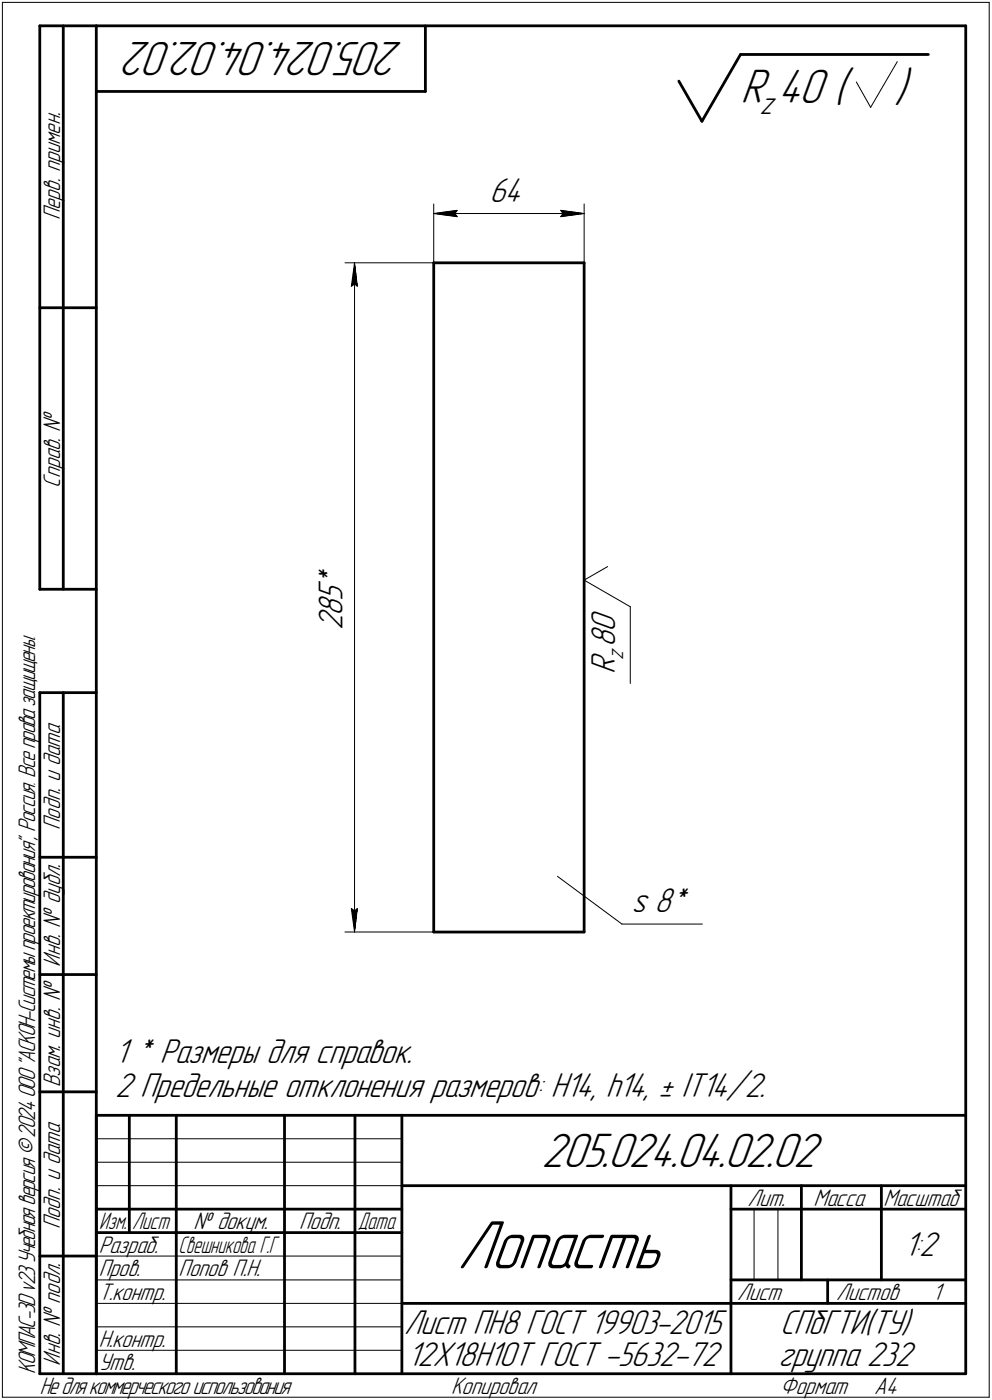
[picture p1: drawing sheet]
<svg xmlns="http://www.w3.org/2000/svg" width="211mm" height="298mm" viewBox="0 0 211 298" stroke-linecap="round" stroke-linejoin="round" font-family="sans-serif">
<g fill="none" stroke="#000" stroke-width=".59">
<path d="M8.5 5.5v120zM8.5 5.5h12zM13.5 5.5v120zM20.5 5.5v287zM20.5 5.5h185zM20.5 19.5h70zM90.5 5.5v14zM144.4 17.3l5 8.5zM157.6 11.6l-8.2 14.2zM157.6 11.6h39.9zM205.5 5.5v287zM92.3 56h32z"/>
<path d="M92.3 56v142.5zM124.3 56v142.5zM8.5 65.5h12zM8.5 125.5h12zM8.5 147.5v145zM8.5 147.5h12zM13.5 147.5v145zM8.5 182.5h12zM92.3 198.5h32zM8.5 207.5h12zM8.5 232.5h12zM20.5 237.5h185z"/>
<path d="M20.5 237.5v55zM27.5 237.5v25zM37.5 237.5v55zM60.5 237.5v55zM75.5 237.5v55zM85.5 237.5v55zM20.5 257.5h65zM85.5 252.5h120zM155.5 252.5v40zM155.5 257.5h15zM170.5 252.5v20zM170.5 257.5h35z"/>
<path d="M187.5 252.5v20zM8.5 267.5h12zM20.5 262.5h65zM85.5 277.5h70zM155.5 277.5h50zM155.5 272.5h50zM176.1 272.5v5zM8.5 292.5h12zM20.5 292.5h185z"/>
</g>
<g fill="none" stroke="#000" stroke-width=".21">
<path d="M.5 .5v297zM.5 .5h210zM182.2 17.4l3.1 5.5zM190.9 13.1l-5.6 9.8zM210.5 .5v297zM73.4 56h18.9zM75.4 56l.6 5zM75.4 56l-.6 5zM75.4 56v142.5zM92.3 43.4v12.6zM92.3 45.5l5-.7zM92.3 45.5l5 .6z"/>
<path d="M92.3 45.5h32zM96.8 45.5l.5 .6zM97.3 44.8l-.5 .7zM119.3 46.1l5-.6zM119.3 44.8l.5 .7zM119.3 44.8l5 .7zM119.8 45.5l-.5 .6zM124.3 43.4v12.6zM74.8 61l.6-.5zM75.4 60.5l.6 .5zM124.3 123.5l5-2.9zM124.3 123.5l9.8 5.7z"/>
<path d="M134.1 129.2v16.3zM73.4 198.5h18.9zM74.8 193.5l.6 5zM74.8 193.5l.6 .5zM75.4 194l.6-.5zM76 193.5l-.6 5zM118.6 186.6l13.7 10.2zM132.3 196.8h17.1zM20.5 247.5h65zM20.5 252.5h65zM20.5 242.5h65zM160.4 257.5v15z"/>
<path d="M165.5 257.5v15zM20.5 267.5h65zM20.5 272.5h65zM20.5 277.5h65zM.5 297.5h210zM20.5 282.5h65zM20.5 287.5h65z"/>
</g>
<g fill="#fff" stroke="#fff" stroke-width=".21">
<path d="M104.1 37.3h8.3zM104.1 37.4h8.3zM104.1 37.5h8.3zM104.1 37.6h8.3zM104.1 37.7h8.3zM104.1 37.8h8.3zM104.1 37.8h8.3zM104.1 37.9h8.3zM104.1 38h8.3zM104.1 38.1h8.3zM104.1 38.2h8.3zM104.1 38.3h8.3zM104.1 38.4h8.3zM104.1 38.4h8.3zM104.1 38.5h8.3zM104.1 38.6h8.3zM104.1 38.7h8.3zM104.1 38.8h8.3zM104.1 38.9h8.3zM104.1 38.9h8.3zM104.1 39h8.3zM104.1 39.1h8.3zM104.1 39.2h8.3zM104.1 39.3h8.3zM104.1 39.4h8.3zM104.1 39.5h8.3zM104.1 39.5h8.3zM104.1 39.6h8.3zM104.1 39.7h8.3zM104.1 39.8h8.3zM104.1 39.9h8.3zM104.1 40h8.3zM104.1 40h8.3zM104.1 40.1h8.3zM104.1 40.2h8.3zM104.1 40.3h8.3zM104.1 40.4h8.3zM104.1 40.5h8.3zM104.1 40.6h8.3zM104.1 40.6h8.3zM104.1 40.7h8.3zM104.1 40.8h8.3zM104.1 40.9h8.3zM104.1 41h8.3zM104.1 41.1h8.3zM104.1 41.1h8.3zM104.1 41.2h8.3zM104.1 41.3h8.3zM104.1 41.4h8.3zM104.1 41.5h8.3zM104.1 41.6h8.3zM104.1 41.7h8.3zM104.1 41.7h8.3zM104.1 41.8h8.3zM104.1 41.9h8.3zM104.1 42h8.3zM104.1 42.1h8.3zM104.1 42.2h8.3zM104.1 42.2h8.3zM104.1 42.3h8.3zM104.1 42.4h8.3zM104.1 42.5h8.3zM104.1 42.6h8.3zM104.1 42.7h8.3zM104.1 42.8h8.3zM104.1 42.8h8.3zM104.1 42.9h8.3zM104.1 43h8.3zM104.1 43.1h8.3zM104.1 43.2h8.3zM104.1 43.3h8.3zM104.1 43.3h8.3zM104.1 43.4h8.3zM104.1 43.5h8.3zM104.1 43.6h8.3zM104.1 43.7h8.3zM104.1 43.8h8.3zM104.1 43.9h8.3zM104.1 43.9h8.3zM104.1 44h8.3zM104.1 44.1h8.3zM104.1 44.2h8.3zM104.1 44.3h8.3zM104.1 44.4h8.3z"/>
<path d="M97.2 44.3h.6zM96.6 44.4h1.2zM95.9 44.4h1.9zM95.3 44.5h2.5zM94.7 44.6h3.1zM94.1 44.7h3.7zM93.9 44.8h3.9zM93.7 44.9h4.1zM93.5 45h4.3zM93.3 45h4.5zM93.1 45.1h4.7zM92.9 45.2h4.9zM92.7 45.3h5.1zM92.5 45.4h5.3zM92.3 45.5h5.5zM92.5 45.6h5.3zM92.8 45.6h5zM93 45.7h4.8zM93.2 45.8h4.6zM93.5 45.9h4.3zM93.6 46h4.2zM93.9 46.1h3.9zM94.1 46.1h3.7zM94.7 46.2h3.1zM95.3 46.3h2.5zM95.9 46.4h1.9zM96.6 46.5h1.2zM97.2 46.6h.6z"/>
<path d="M118.8 44.3h.7zM118.8 44.4h1.3zM118.8 44.4h1.8zM118.8 44.5h2.5zM118.8 44.6h3.1zM118.8 44.7h3.7zM118.8 44.8h4zM118.8 44.9h4.1zM118.8 45h4.3zM118.8 45h4.6zM118.8 45.1h4.7zM118.8 45.2h4.9zM118.8 45.3h5.2zM118.8 45.4h5.3zM118.8 45.5h5.5zM118.8 45.6h5.3zM118.8 45.6h5.1zM118.8 45.7h4.9zM118.8 45.8h4.6zM118.8 45.9h4.4zM118.8 46h4.2zM118.8 46.1h4zM118.8 46.1h3.7zM118.8 46.2h3.1zM118.8 46.3h2.5zM118.8 46.4h1.8zM118.8 46.5h1.3zM118.8 46.6h.7z"/>
<path d="M67.2 120.1h7.2zM67.2 120.2h7.2zM67.2 120.3h7.2zM67.2 120.4h7.2zM67.2 120.5h7.2zM67.2 120.6h7.2zM67.2 120.6h7.2zM67.2 120.7h7.2zM67.2 120.8h7.2zM67.2 120.9h7.2zM67.2 121h7.2zM67.2 121.1h7.2zM67.2 121.2h7.2zM67.2 121.2h7.2zM67.2 121.3h7.2zM67.2 121.4h7.2zM67.2 121.5h7.2zM67.2 121.6h7.2zM67.2 121.7h7.2zM67.2 121.8h7.2zM67.2 121.8h7.2zM67.2 121.9h7.2zM67.2 122h7.2zM67.2 122.1h7.2zM67.2 122.2h7.2zM67.2 122.3h7.2zM67.2 122.3h7.2zM67.2 122.4h7.2zM67.2 122.5h7.2zM67.2 122.6h7.2zM67.2 122.7h7.2zM67.2 122.8h7.2zM67.2 122.9h7.2zM67.2 122.9h7.2zM67.2 123h7.2zM67.2 123.1h7.2zM67.2 123.2h7.2zM67.2 123.3h7.2zM67.2 123.4h7.2zM67.2 123.4h7.2zM67.2 123.5h7.2zM67.2 123.6h7.2zM67.2 123.7h7.2zM67.2 123.8h7.2zM67.2 123.9h7.2zM67.2 124h7.2zM67.2 124h7.2zM67.2 124.1h7.2zM67.2 124.2h7.2zM67.2 124.3h7.2zM67.2 124.4h7.2zM67.2 124.5h7.2zM67.2 124.5h7.2zM67.2 124.6h7.2zM67.2 124.7h7.2zM67.2 124.8h7.2zM67.2 124.9h7.2zM67.2 125h7.2zM67.2 125.1h7.2zM67.2 125.1h7.2zM67.2 125.2h7.2zM67.2 125.3h7.2zM67.2 125.4h7.2zM67.2 125.5h7.2zM67.2 125.6h7.2zM67.2 125.6h7.2zM67.2 125.7h7.2zM67.2 125.8h7.2zM67.2 125.9h7.2zM67.2 126h7.2zM67.2 126.1h7.2zM67.2 126.2h7.2zM67.2 126.2h7.2zM67.2 126.3h7.2zM67.2 126.4h7.2zM67.2 126.5h7.2zM67.2 126.6h7.2zM67.2 126.7h7.2zM67.2 126.7h7.2zM67.2 126.8h7.2zM67.2 126.9h7.2zM67.2 127h7.2zM67.2 127.1h7.2zM67.2 127.2h7.2zM67.2 127.3h7.2zM67.2 127.3h7.2zM67.2 127.4h7.2zM67.2 127.5h7.2zM67.2 127.6h7.2zM67.2 127.7h7.2zM67.2 127.8h7.2zM67.2 127.8h7.2zM67.2 127.9h7.2zM67.2 128h7.2zM67.2 128.1h7.2zM67.2 128.2h7.2zM67.2 128.3h7.2zM67.2 128.4h7.2zM67.2 128.4h7.2zM67.2 128.5h7.2zM67.2 128.6h7.2zM67.2 128.7h7.2zM67.2 128.8h7.2zM67.2 128.9h7.2zM67.2 128.9h7.2zM67.2 129h7.2zM67.2 129.1h7.2zM67.2 129.2h7.2zM67.2 129.3h7.2zM67.2 129.4h7.2zM67.2 129.5h7.2zM67.2 129.5h7.2zM67.2 129.6h7.2zM67.2 129.7h7.2zM67.2 129.8h7.2zM67.2 129.9h7.2zM67.2 130h7.2zM67.2 130h7.2zM67.2 130.1h7.2zM67.2 130.2h7.2zM67.2 130.3h7.2zM67.2 130.4h7.2zM67.2 130.5h7.2zM67.2 130.6h7.2zM67.2 130.6h7.2zM67.2 130.7h7.2zM67.2 130.8h7.2zM67.2 130.9h7.2zM67.2 131h7.2zM67.2 131.1h7.2zM67.2 131.1h7.2zM67.2 131.2h7.2zM67.2 131.3h7.2zM67.2 131.4h7.2zM67.2 131.5h7.2zM67.2 131.6h7.2zM67.2 131.7h7.2zM67.2 131.7h7.2zM67.2 131.8h7.2zM67.2 131.9h7.2zM67.2 132h7.2zM67.2 132.1h7.2zM67.2 132.2h7.2zM67.2 132.2h7.2zM67.2 132.3h7.2zM67.2 132.4h7.2zM67.2 132.5h7.2zM67.2 132.6h7.2zM67.2 132.7h7.2zM67.2 132.8h7.2zM67.2 132.8h7.2zM67.2 132.9h7.2zM67.2 133h7.2zM67.2 133.1h7.2zM67.2 133.2h7.2zM67.2 133.3h7.2zM67.2 133.3h7.2zM67.2 133.4h7.2zM67.2 133.5h7.2zM67.2 133.6h7.2zM67.2 133.7h7.2zM67.2 133.8h7.2zM67.2 133.9h7.2zM67.2 133.9h7.2zM67.2 134h7.2zM67.2 134.1h7.2zM67.2 134.2h7.2z"/>
<path d="M75.4 56.2h.2zM75.4 56.3h.2zM75.3 56.4h.3zM75.3 56.5h.4zM75.2 56.6h.5zM75.2 56.6h.6zM75.2 56.7h.6zM75.1 56.8h.7zM75.1 56.9h.8zM75 57h.9zM75 57.1h.9zM74.9 57.1h1zM74.9 57.2h1zM74.9 57.3h1.1zM74.8 57.4h1.2zM74.8 57.5h1.2zM74.8 57.6h1.3zM74.8 57.7h1.3zM74.7 57.7h1.4zM74.7 57.8h1.5zM74.7 57.9h1.5zM74.7 58h1.5zM74.7 58.1h1.5zM74.7 58.2h1.5zM74.7 58.3h1.5zM74.7 58.3h1.5zM74.6 58.4h1.7zM74.6 58.5h1.7zM74.6 58.6h1.7zM74.6 58.7h1.7zM74.6 58.8h1.7zM74.6 58.8h1.7zM74.6 58.9h1.7zM74.5 59h1.9zM74.5 59.1h1.9zM74.5 59.2h1.9zM74.5 59.3h1.9zM74.5 59.4h1.9zM74.5 59.4h1.9zM74.5 59.5h1.9zM74.4 59.6h2zM74.4 59.7h2.1zM74.4 59.8h2.1zM74.4 59.9h2.1zM74.4 59.9h2.1zM74.4 60h2.1zM74.4 60.1h2.1zM74.4 60.2h2.1zM74.3 60.3h2.2zM74.3 60.4h2.2zM74.3 60.5h2.2zM74.3 60.5h2.2zM74.3 60.6h2.2zM74.3 60.7h2.2zM74.3 60.8h2.2zM74.3 60.9h2.3zM74.3 61h2.3zM74.3 61h2.3zM74.3 61.1h2.3zM74.3 61.2h2.3zM74.3 61.3h2.3zM74.3 61.4h2.3z"/>
<path d="M74.2 193h2.4zM74.3 193h2.3zM74.3 193.1h2.3zM74.3 193.2h2.3zM74.3 193.3h2.3zM74.3 193.4h2.3zM74.3 193.5h2.3zM74.3 193.5h2.3zM74.3 193.6h2.2zM74.3 193.7h2.2zM74.3 193.8h2.2zM74.3 193.9h2.2zM74.3 194h2.2zM74.3 194.1h2.2zM74.3 194.1h2.2zM74.4 194.2h2.1zM74.4 194.3h2.1zM74.4 194.4h2.1zM74.4 194.5h2.1zM74.4 194.6h2.1zM74.4 194.6h2.1zM74.4 194.7h2.1zM74.4 194.8h2zM74.5 194.9h1.9zM74.5 195h1.9zM74.5 195.1h1.9zM74.5 195.2h1.9zM74.5 195.2h1.9zM74.5 195.3h1.9zM74.5 195.4h1.9zM74.6 195.5h1.7zM74.6 195.6h1.7zM74.6 195.7h1.7zM74.6 195.7h1.7zM74.6 195.8h1.7zM74.6 195.9h1.7zM74.6 196h1.7zM74.7 196.1h1.5zM74.7 196.2h1.5zM74.7 196.3h1.5zM74.7 196.3h1.5zM74.7 196.4h1.5zM74.7 196.5h1.5zM74.7 196.6h1.5zM74.7 196.7h1.4zM74.8 196.8h1.3zM74.8 196.8h1.3zM74.8 196.9h1.2zM74.8 197h1.2zM74.9 197.1h1.1zM74.9 197.2h1zM74.9 197.3h1zM75 197.4h.9zM75 197.4h.9zM75.1 197.5h.8zM75.1 197.6h.7zM75.2 197.7h.6zM75.2 197.8h.6zM75.2 197.9h.5zM75.3 198h.4zM75.3 198h.3zM75.4 198.1h.2zM75.4 198.2h.2z"/>
<path d="M129.5 120h.3zM129.4 120.1h.4zM129.2 120.1h.6zM129.1 120.2h.7zM128.9 120.3h.9zM128.8 120.4h1zM128.6 120.5h1.2zM128.4 120.6h1.4zM128.4 120.6h1.4zM128.2 120.7h1.6zM128 120.8h1.8zM127.8 120.9h2zM127.8 121h2zM127.6 121.1h2.2zM127.4 121.2h2.4zM127.3 121.2h2.5zM127.1 121.3h2.7zM127 121.4h2.8zM126.8 121.5h3zM126.7 121.6h3.1zM126.5 121.7h3.3zM126.4 121.8h3.4zM126.2 121.8h3.6zM126.1 121.9h3.7zM125.9 122h3.9zM125.7 122.1h4.1zM125.6 122.2h4.2zM125.5 122.3h4.3zM125.3 122.3h4.5zM125.1 122.4h4.7zM125 122.5h4.8zM125 122.6h4.8zM125 122.7h4.8zM125 122.8h4.8zM125 122.9h4.8zM125 122.9h4.8zM125 123h4.8zM125 123.1h4.8zM125 123.2h4.8zM125 123.3h4.8zM125 123.4h4.8zM125 123.4h4.8zM125 123.5h4.8zM125 123.6h4.8zM125 123.7h4.8zM125 123.8h4.8zM125 123.9h4.8zM125 124h4.8zM125 124h4.8zM125 124.1h4.8zM125 124.2h4.8zM125 124.3h4.8zM125 124.4h4.8zM125 124.5h4.8zM125 124.5h4.8zM125 124.6h4.8zM125 124.7h4.8zM125 124.8h4.8zM125 124.9h4.8zM125 125h4.8zM125 125.1h4.8zM125 125.1h4.8zM125 125.2h4.8zM125 125.3h4.8zM125 125.4h4.8zM125 125.5h4.8zM125 125.6h4.8zM125 125.6h4.8zM125 125.7h4.8zM125 125.8h4.8zM125 125.9h4.8zM125 126h4.8zM125 126.1h4.8zM125 126.2h4.8zM125 126.2h5zM125 126.3h5.1zM125 126.4h5.3zM125 126.5h5.4zM125 126.6h5.6zM125 126.7h5.7zM125 126.7h5.9zM125 126.8h6zM125 126.9h6.1zM125 127h6.3zM125 127.1h6.4zM125 127.2h6.6zM125 127.3h6.7zM125 127.3h6.9zM125 127.4h7zM125 127.5h7.2zM125 127.6h7.3zM125 127.7h7.5zM125 127.8h7.6zM125 127.8h7.8zM125 127.9h7.9zM125 128h8zM125 128.1h8.2zM125 128.2h8.3zM125 128.3h8.5zM125 128.4h8.6zM125 128.4h8.8zM125 128.5h8.9zM125 128.6h9.1zM125 128.7h9.2zM125 128.8h9.4zM125 128.9h9.5zM125 128.9h9.6zM125 129h9.6zM125 129.1h9.6zM125 129.2h9.6zM125 129.3h9.6zM125 129.4h9.6zM125 129.5h9.6zM125 129.5h9.6zM125 129.6h9.6zM125 129.7h9.6zM125 129.8h9.6zM125 129.9h9.6zM125 130h9.6zM125 130h9.6zM125 130.1h9.6zM125 130.2h9.6zM125 130.3h9.6zM125 130.4h9.6zM125 130.5h9.6zM125 130.6h9.6zM125 130.6h9.6zM125 130.7h9.6zM125 130.8h9.6zM125 130.9h9.6zM125 131h9.6zM125 131.1h9.6zM125 131.1h9.6zM125 131.2h9.6zM125 131.3h9.6zM125 131.4h9.6zM125 131.5h9.6zM125 131.6h9.6zM125 131.7h9.6zM125 131.7h9.6zM125 131.8h9.6zM125 131.9h9.6zM125 132h9.6zM125 132.1h9.6zM125 132.2h9.6zM125 132.2h9.6zM125 132.3h9.6zM125 132.4h9.6zM125 132.5h9.6zM125 132.6h9.6zM125 132.7h9.6zM125 132.8h9.6zM125 132.8h9.6zM125 132.9h9.6zM125 133h9.6zM125 133.1h9.6zM125 133.2h9.6zM125 133.3h9.6zM125 133.3h9.6zM125 133.4h9.6zM125 133.5h9.6zM125 133.6h9.6zM125 133.7h9.6zM125 133.8h9.6zM125 133.9h9.6zM125 133.9h9.6zM125 134h9.6zM125 134.1h9.6zM125 134.2h9.6zM125 134.3h9.6zM125 134.4h9.6zM125 134.5h9.6zM125 134.5h9.6zM125 134.6h9.6zM125 134.7h9.6zM125 134.8h9.6zM125 134.9h9.6zM125 135h9.6zM125 135h9.6zM125 135.1h9.6zM125 135.2h9.6zM125 135.3h9.6zM125 135.4h9.6zM125 135.5h9.6zM125 135.6h9.6zM125 135.6h9.6zM125 135.7h9.6zM125 135.8h9.6zM125 135.9h9.6zM125 136h9.6zM125 136.1h9.6zM125 136.1h9.6zM125 136.2h9.6zM125 136.3h9.6zM125 136.4h9.6zM125 136.5h9.6zM125 136.6h9.6zM125 136.7h9.6zM125 136.7h9.6zM125 136.8h9.6zM125 136.9h9.6zM125 137h9.6zM125 137.1h9.6zM125 137.2h9.6zM125 137.2h9.6zM125 137.3h9.6zM125 137.4h9.6zM125 137.5h9.6zM125 137.6h9.6zM125 137.7h9.6zM125 137.8h9.6zM125 137.8h9.6zM125 137.9h9.6zM125 138h9.6zM125 138.1h9.6zM125 138.2h9.6zM125 138.3h9.6zM125 138.3h9.6zM125 138.4h9.6zM125 138.5h9.6zM125 138.6h9.6zM125 138.7h9.6zM125 138.8h9.6zM125 138.9h9.6zM125 138.9h9.6zM125 139h9.6zM125 139.1h9.6zM125 139.2h9.6zM125 139.3h9.6zM125 139.4h9.6zM125 139.4h9.6zM125 139.5h9.6zM125 139.6h9.6zM125 139.7h9.6zM125 139.8h9.6zM125 139.9h9.6zM125 140h9.6zM125 140h9.6zM125 140.1h9.6zM125 140.2h9.6zM125 140.3h9.6zM125 140.4h9.6zM125 140.5h9.6zM125 140.5h9.6zM125 140.6h9.6zM125 140.7h9.6zM125 140.8h9.6zM125 140.9h9.6zM125 141h9.6zM125 141.1h9.6zM125 141.1h9.6zM125 141.2h9.6zM125 141.3h9.6zM125 141.4h9.6zM125 141.5h9.6zM125 141.6h9.6zM125 141.6h9.6zM125 141.7h9.6zM125 141.8h9.6zM125 141.9h9.6zM125 142h9.6zM125 142.1h9.6zM125 142.2h9.6zM125 142.2h9.6zM125 142.3h9.6zM125 142.4h9.6zM125 142.5h9.6zM125 142.6h9.6zM125 142.7h9.6zM125 142.7h9.6zM125 142.8h9.6zM125 142.9h9.6zM125 143h9.6zM125 143.1h9.6zM125 143.2h9.6zM125 143.3h9.6zM125 143.3h9.6zM125 143.4h9.6zM125 143.5h9.6zM125 143.6h9.6zM125 143.7h9.6zM125 143.8h9.6zM125 143.8h9.6zM125 143.9h9.6zM125 144h9.6zM125 144.1h9.6zM125 144.2h9.6zM125 144.3h9.6zM125 144.4h9.6zM125 144.4h9.6zM125 144.5h9.6zM125 144.6h9.6zM125 144.7h9.6zM125 144.8h9.6zM125 144.9h9.6zM125 144.9h9.6zM125 145h9.6zM125 145.1h9.6zM125 145.2h9.6zM125 145.3h9.6zM125 145.4h9.6zM125 145.5h9.6zM125 145.5h9.6zM125 145.6h9.6zM125 145.7h9.6zM125 145.8h9.6zM125 145.9h9.6zM125 146h9.6z"/>
<path d="M134.4 188.6h13zM134.4 188.7h13zM134.4 188.8h13zM134.4 188.9h13zM134.4 189h13zM134.4 189.1h13zM134.4 189.1h13zM134.4 189.2h13zM134.4 189.3h13zM134.4 189.4h13zM134.4 189.5h13zM134.4 189.6h13zM134.4 189.7h13zM134.4 189.7h13zM134.4 189.8h13zM134.4 189.9h13zM134.4 190h13zM134.4 190.1h13zM134.4 190.2h13zM134.4 190.2h13zM134.4 190.3h13zM134.4 190.4h13zM134.4 190.5h13zM134.4 190.6h13zM134.4 190.7h13zM134.4 190.8h13zM134.4 190.8h13zM134.4 190.9h13zM134.4 191h13zM134.4 191.1h13zM134.4 191.2h13zM134.4 191.3h13zM134.4 191.3h13zM134.4 191.4h13zM134.4 191.5h13zM134.4 191.6h13zM134.4 191.7h13zM134.4 191.8h13zM134.4 191.9h13zM134.4 191.9h13zM134.4 192h13zM134.4 192.1h13zM134.4 192.2h13zM134.4 192.3h13zM134.4 192.4h13zM134.4 192.4h13zM134.4 192.5h13zM134.4 192.6h13zM134.4 192.7h13zM134.4 192.8h13zM134.4 192.9h13zM134.4 193h13zM134.4 193h13zM134.4 193.1h13zM134.4 193.2h13zM134.4 193.3h13zM134.4 193.4h13zM134.4 193.5h13zM134.4 193.5h13zM134.4 193.6h13zM134.4 193.7h13zM134.4 193.8h13zM134.4 193.9h13zM134.4 194h13zM134.4 194.1h13zM134.4 194.1h13zM134.4 194.2h13zM134.4 194.3h13zM134.4 194.4h13zM134.4 194.5h13zM134.4 194.6h13zM134.4 194.6h13zM134.4 194.7h13zM134.4 194.8h13zM134.4 194.9h13zM134.4 195h13zM134.4 195.1h13zM134.4 195.2h13zM134.4 195.2h13zM134.4 195.3h13zM134.4 195.4h13zM134.4 195.5h13zM134.4 195.6h13zM134.4 195.7h13z"/>
<path d="M24.5 220.8h63zM24.5 220.9h63zM24.5 221h63zM24.5 221.1h63zM24.5 221.1h63zM24.5 221.2h63zM24.5 221.3h63zM24.5 221.4h63zM24.5 221.5h63zM24.5 221.6h63zM24.5 221.7h63zM24.5 221.7h63zM24.5 221.8h63zM24.5 221.9h63zM24.5 222h63zM24.5 222.1h63zM24.5 222.2h63zM24.5 222.2h63zM24.5 222.3h63zM24.5 222.4h63zM24.5 222.5h63zM24.5 222.6h63zM24.5 222.7h63zM24.5 222.8h63zM24.5 222.8h63zM24.5 222.9h63zM24.5 223h63zM24.5 223.1h63zM24.5 223.2h63zM24.5 223.3h63zM24.5 223.4h63zM24.5 223.4h63zM24.5 223.5h63zM24.5 223.6h63zM24.5 223.7h63zM24.5 223.8h63zM24.5 223.9h63zM24.5 223.9h63zM24.5 224h63zM24.5 224.1h63zM24.5 224.2h63zM24.5 224.3h63zM24.5 224.4h63zM24.5 224.5h63zM24.5 224.5h63zM24.5 224.6h63zM24.5 224.7h63zM24.5 224.8h63zM24.5 224.9h63zM24.5 225h63zM24.5 225h63zM24.5 225.1h63zM24.5 225.2h63zM24.5 225.3h63zM24.5 225.4h63zM24.5 225.5h63zM24.5 225.6h63zM24.5 225.6h63zM24.5 225.7h63zM24.5 225.8h63zM24.5 225.9h63zM24.5 226h63zM24.5 226.1h63zM24.5 226.1h63zM24.5 226.2h63zM24.5 226.3h63zM24.5 226.4h63zM24.5 226.5h63zM24.5 226.6h63zM24.5 226.7h63zM24.5 226.7h63zM24.5 226.8h63zM24.5 226.9h63zM24.5 227h63zM24.5 227.1h63zM24.5 227.2h63zM24.5 227.2h63zM24.5 227.3h63zM24.5 227.4h63zM24.5 227.5h63zM24.5 227.6h63zM24.5 227.7h63zM24.5 227.8h63zM24.5 227.8h63zM24.5 227.9h63z"/>
<path d="M24.5 228h138.1zM24.5 228.1h138.1zM24.5 228.2h138.1zM24.5 228.3h138.1zM24.5 228.3h138.1zM24.5 228.4h138.1zM24.5 228.5h138.1zM24.5 228.6h138.1zM24.5 228.7h138.1zM24.5 228.8h138.1zM24.5 228.9h138.1zM24.5 228.9h138.1zM24.5 229h138.1zM24.5 229.1h138.1zM24.5 229.2h138.1zM24.5 229.3h138.1zM24.5 229.4h138.1zM24.5 229.4h138.1zM24.5 229.5h138.1zM24.5 229.6h138.1zM24.5 229.7h138.1zM24.5 229.8h138.1zM24.5 229.9h138.1zM24.5 230h138.1zM24.5 230h138.1zM24.5 230.1h138.1zM24.5 230.2h138.1zM24.5 230.3h138.1zM24.5 230.4h138.1zM24.5 230.5h138.1zM24.5 230.5h138.1zM24.5 230.6h138.1zM24.5 230.7h138.1zM24.5 230.8h138.1zM24.5 230.9h138.1zM24.5 231h138.1zM24.5 231.1h138.1zM24.5 231.1h138.1zM24.5 231.2h138.1zM24.5 231.3h138.1zM24.5 231.4h138.1zM24.5 231.5h138.1zM24.5 231.6h138.1zM24.5 231.6h138.1zM24.5 231.7h138.1zM24.5 231.8h138.1zM24.5 231.9h138.1zM24.5 232h138.1zM24.5 232.1h138.1zM24.5 232.2h138.1zM24.5 232.2h138.1zM24.5 232.3h138.1zM24.5 232.4h138.1zM24.5 232.5h138.1zM24.5 232.6h138.1zM24.5 232.7h138.1zM24.5 232.7h138.1zM24.5 232.8h138.1zM24.5 232.9h138.1zM24.5 233h138.1zM24.5 233.1h138.1zM24.5 233.2h138.1zM24.5 233.3h138.1zM24.5 233.3h138.1zM24.5 233.4h138.1zM24.5 233.5h138.1zM24.5 233.6h138.1zM24.5 233.7h138.1zM24.5 233.8h138.1zM24.5 233.8h138.1zM24.5 233.9h138.1zM24.5 234h138.1zM24.5 234.1h138.1zM24.5 234.2h138.1zM24.5 234.3h138.1zM24.5 234.4h138.1zM24.5 234.4h138.1zM24.5 234.5h138.1zM24.5 234.6h138.1zM24.5 234.7h138.1zM24.5 234.8h138.1zM24.5 234.9h138.1zM24.5 234.9h138.1zM24.5 235h138.1z"/>
</g>
<g fill="#000" stroke="#000" stroke-width=".21">
<path d="M75.3 57.2h.1zM75.3 57.3h.1zM75.3 57.4h.1zM75.3 57.5h.1zM75.3 57.6h.1zM75.3 57.7h.1zM75.3 57.7h.1zM75.3 57.8h.1zM75.2 57.9h.2zM75.2 58h.2zM75.2 58.1h.2zM75.2 58.2h.2zM75.2 58.3h.2zM75.2 58.3h.2zM75.2 58.4h.2zM75.1 58.5h.3zM75.1 58.6h.3zM75.1 58.7h.3zM75.1 58.8h.3zM75.1 58.8h.3zM75.1 58.9h.3zM75.1 59h.3zM75 59.1h.4zM75 59.2h.4zM75 59.3h.4zM75 59.4h.4zM75 59.4h.4zM75 59.5h.4zM75 59.6h.4zM75 59.7h.4zM74.9 59.8h.5zM74.9 59.9h.5zM74.9 59.9h.5zM74.9 60h.5zM74.9 60.1h.5zM74.9 60.2h.5zM74.9 60.3h.5zM74.8 60.4h.6zM74.8 60.5h.6zM74.8 60.5h.6zM74.8 60.6h.5zM74.8 60.7h.3zM74.8 60.8h.2z"/>
<path d="M75.4 56.7h.2zM75.4 56.8h.2zM75.4 56.9h.2zM75.4 57h.2zM75.4 57.1h.2zM75.4 57.1h.2zM75.4 57.2h.2zM75.4 57.3h.2zM75.4 57.4h.3zM75.4 57.5h.3zM75.4 57.6h.3zM75.4 57.7h.3zM75.4 57.7h.3zM75.4 57.8h.3zM75.4 57.9h.3zM75.4 58h.3zM75.4 58.1h.3zM75.4 58.2h.4zM75.4 58.3h.4zM75.4 58.3h.4zM75.4 58.4h.4zM75.4 58.5h.4zM75.4 58.6h.4zM75.4 58.7h.4zM75.4 58.8h.4zM75.4 58.8h.5zM75.4 58.9h.5zM75.4 59h.5zM75.4 59.1h.5zM75.4 59.2h.5zM75.4 59.3h.5zM75.4 59.4h.5zM75.4 59.4h.5zM75.4 59.5h.5zM75.4 59.6h.5zM75.4 59.7h.5zM75.4 59.8h.5zM75.4 59.9h.5zM75.4 59.9h.5zM75.4 60h.5zM75.4 60.1h.5zM75.4 60.2h.5zM75.4 60.3h.6zM75.4 60.4h.6zM75.4 60.5h.6zM75.6 60.5h.4zM75.7 60.6h.3zM75.8 60.7h.2zM75.9 60.8h.1z"/>
<path d="M92.3 45.5h4.5zM93 45.6h3.9zM93.6 45.6h3.3zM94.2 45.7h2.8zM94.8 45.8h2.2zM95.4 45.9h1.7zM96.1 46h1.1zM96.7 46.1h.6z"/>
<path d="M96.7 44.9h.6zM96.1 45h1.1zM95.4 45h1.7zM94.8 45.1h2.2zM94.2 45.2h2.8zM93.6 45.3h3.3zM93 45.4h3.9z"/>
<path d="M119.4 44.9h.6zM119.5 45h1.1zM119.5 45h1.7zM119.5 45.1h2.3zM119.6 45.2h2.8zM119.7 45.3h3.4zM119.8 45.4h3.9z"/>
<path d="M119.8 45.5h4.5zM119.8 45.6h3.9zM119.7 45.6h3.4zM119.6 45.7h2.8zM119.5 45.8h2.3zM119.5 45.9h1.7zM119.5 46h1.1zM119.4 46.1h.6z"/>
<path d="M74.8 193.6h.2zM74.8 193.7h.3zM74.8 193.8h.5zM74.8 193.9h.6zM74.8 194h.6zM74.8 194.1h.6zM74.9 194.1h.5zM74.9 194.2h.5zM74.9 194.3h.5zM74.9 194.4h.5zM74.9 194.5h.5zM74.9 194.6h.5zM74.9 194.6h.5zM75 194.7h.4zM75 194.8h.4zM75 194.9h.4zM75 195h.4zM75 195.1h.4zM75 195.2h.4zM75 195.2h.4zM75 195.3h.4zM75.1 195.4h.3zM75.1 195.5h.3zM75.1 195.6h.3zM75.1 195.7h.3zM75.1 195.7h.3zM75.1 195.8h.3zM75.1 195.9h.3zM75.2 196h.2zM75.2 196.1h.2zM75.2 196.2h.2zM75.2 196.3h.2zM75.2 196.3h.2zM75.2 196.4h.2zM75.2 196.5h.2zM75.3 196.6h.1zM75.3 196.7h.1zM75.3 196.8h.1zM75.3 196.8h.1zM75.3 196.9h.1zM75.3 197h.1zM75.3 197.1h.1zM75.3 197.2h.1z"/>
<path d="M75.9 193.6h.1zM75.8 193.7h.2zM75.7 193.8h.3zM75.6 193.9h.4zM75.4 194h.6zM75.4 194.1h.6zM75.4 194.1h.6zM75.4 194.2h.5zM75.4 194.3h.5zM75.4 194.4h.5zM75.4 194.5h.5zM75.4 194.6h.5zM75.4 194.6h.5zM75.4 194.7h.5zM75.4 194.8h.5zM75.4 194.9h.5zM75.4 195h.5zM75.4 195.1h.5zM75.4 195.2h.5zM75.4 195.2h.5zM75.4 195.3h.5zM75.4 195.4h.5zM75.4 195.5h.5zM75.4 195.6h.5zM75.4 195.7h.4zM75.4 195.7h.4zM75.4 195.8h.4zM75.4 195.9h.4zM75.4 196h.4zM75.4 196.1h.4zM75.4 196.2h.4zM75.4 196.3h.4zM75.4 196.3h.3zM75.4 196.4h.3zM75.4 196.5h.3zM75.4 196.6h.3zM75.4 196.7h.3zM75.4 196.8h.3zM75.4 196.8h.3zM75.4 196.9h.3zM75.4 197h.3zM75.4 197.1h.2zM75.4 197.2h.2zM75.4 197.3h.2zM75.4 197.4h.2zM75.4 197.4h.2zM75.4 197.5h.2zM75.4 197.6h.2zM75.4 197.7h.2z"/>
</g>
<text font-size="15.6" x="97.2" y="270.1">Лопасть</text>
<g font-size="10.9">
<text x="85.8" y="9" transform="rotate(-180 85.8 9)">205.024.04.02.02</text>
<text x="157.6" y="21.9">R 40 (</text>
<text x="190.3" y="21.9">)</text>
<text x="115.2" y="248.5">205.024.04.02.02</text>
</g>
<g font-size="7.8">
<text x="104.2" y="42.9">64</text>
<text x="72.9" y="125.1" transform="rotate(-90 72.9 125.1)">*</text>
<text x="72.9" y="131.1" transform="rotate(-90 72.9 131.1)">8</text>
<text x="72.9" y="127.9" transform="rotate(-90 72.9 127.9)">5</text>
<text x="72.9" y="134.3" transform="rotate(-90 72.9 134.3)">2</text>
<text x="130.9" y="137.8" transform="rotate(-90 130.9 137.8)">8</text>
<text x="130.9" y="134.6" transform="rotate(-90 130.9 134.6)">0</text>
<text x="130.9" y="143.5" transform="rotate(-90 130.9 143.5)">R</text>
<text x="134.4" y="194.3">s 8*</text>
<text x="24.5" y="226.5">1 * Размеры для справок.</text>
<text x="24.5" y="233.6">2 Предельные отклонения размеров: Н14, h14, ± IT14/2.</text>
<text x="192.4" y="267.5">1:2</text>
<text x="86" y="284.1">Лист ПН8 ГОСТ 19903-2015</text>
<text x="166" y="284.1">СПбГТИ(ТУ)</text>
<text x="86.7" y="291">12Х18Н10Т ГОСТ -5632-72</text>
<text x="165.6" y="291">группа 232</text>
</g>
<text font-size="7.3" x="161.6" y="24.4">z</text>
<g font-size="5.4">
<text x="12.8" y="46.9" transform="rotate(-90 12.8 46.9)">Перв. примен.</text>
<text x="12.8" y="103.8" transform="rotate(-90 12.8 103.8)">Справ. !</text>
<text x="12.8" y="176.7" transform="rotate(-90 12.8 176.7)">Подп. и дата</text>
<text x="12.8" y="205.8" transform="rotate(-90 12.8 205.8)">Инв. ! дубл.</text>
<text x="12.8" y="231.6" transform="rotate(-90 12.8 231.6)">Взам. инв. !</text>
<text x="159.1" y="256.8">Лит.</text>
<text x="173.1" y="256.8">Масса</text>
<text x="188" y="256.8">Масштаб</text>
<text x="12.8" y="261.7" transform="rotate(-90 12.8 261.7)">Подп. и дата</text>
<text x="41.2" y="261.8">! докум.</text>
<text x="63.6" y="261.8">Подп.</text>
<text x="21" y="266.8">Разраб.</text>
<text x="21" y="271.8">Пров.</text>
<text x="38" y="271.8">Попов П.Н.</text>
<text x="21" y="276.8">Т.контр.</text>
<text x="156.9" y="276.8">Лист</text>
<text x="177.9" y="276.8">Листов</text>
<text x="198.4" y="276.8">1</text>
<text x="21" y="286.8">Н.контр.</text>
<text x="7.5" y="292.5" transform="rotate(-90 7.5 292.5)">КОМПАС-3Dv23Учебнаяверсия©2024ООО&quot;АСКОН-Системыпроектирования&quot;, Россия. Всеправазащищены.</text>
<text x="12.8" y="290.8" transform="rotate(-90 12.8 290.8)">Инв. ! подл.</text>
<text x="21" y="291.8">Утв.</text>
<text x="8.5" y="296.7">Недлякоммерческогоиспользования</text>
<text x="96" y="296.8">Копировал</text>
<text x="166" y="296.8">Формат</text>
<text x="186" y="296.8">A4</text>
</g>
<g font-size="5.3">
<text x="21.1" y="261.8">Изм.</text>
<text x="28.1" y="261.8">Лист</text>
<text x="76.1" y="261.8">Дата</text>
<text x="38" y="266.8">Свешникова Г.Г</text>
</g>
<text font-size="5.1" x="132.6" y="140.6" transform="rotate(-90 132.6 140.6)">z</text>
</svg>
